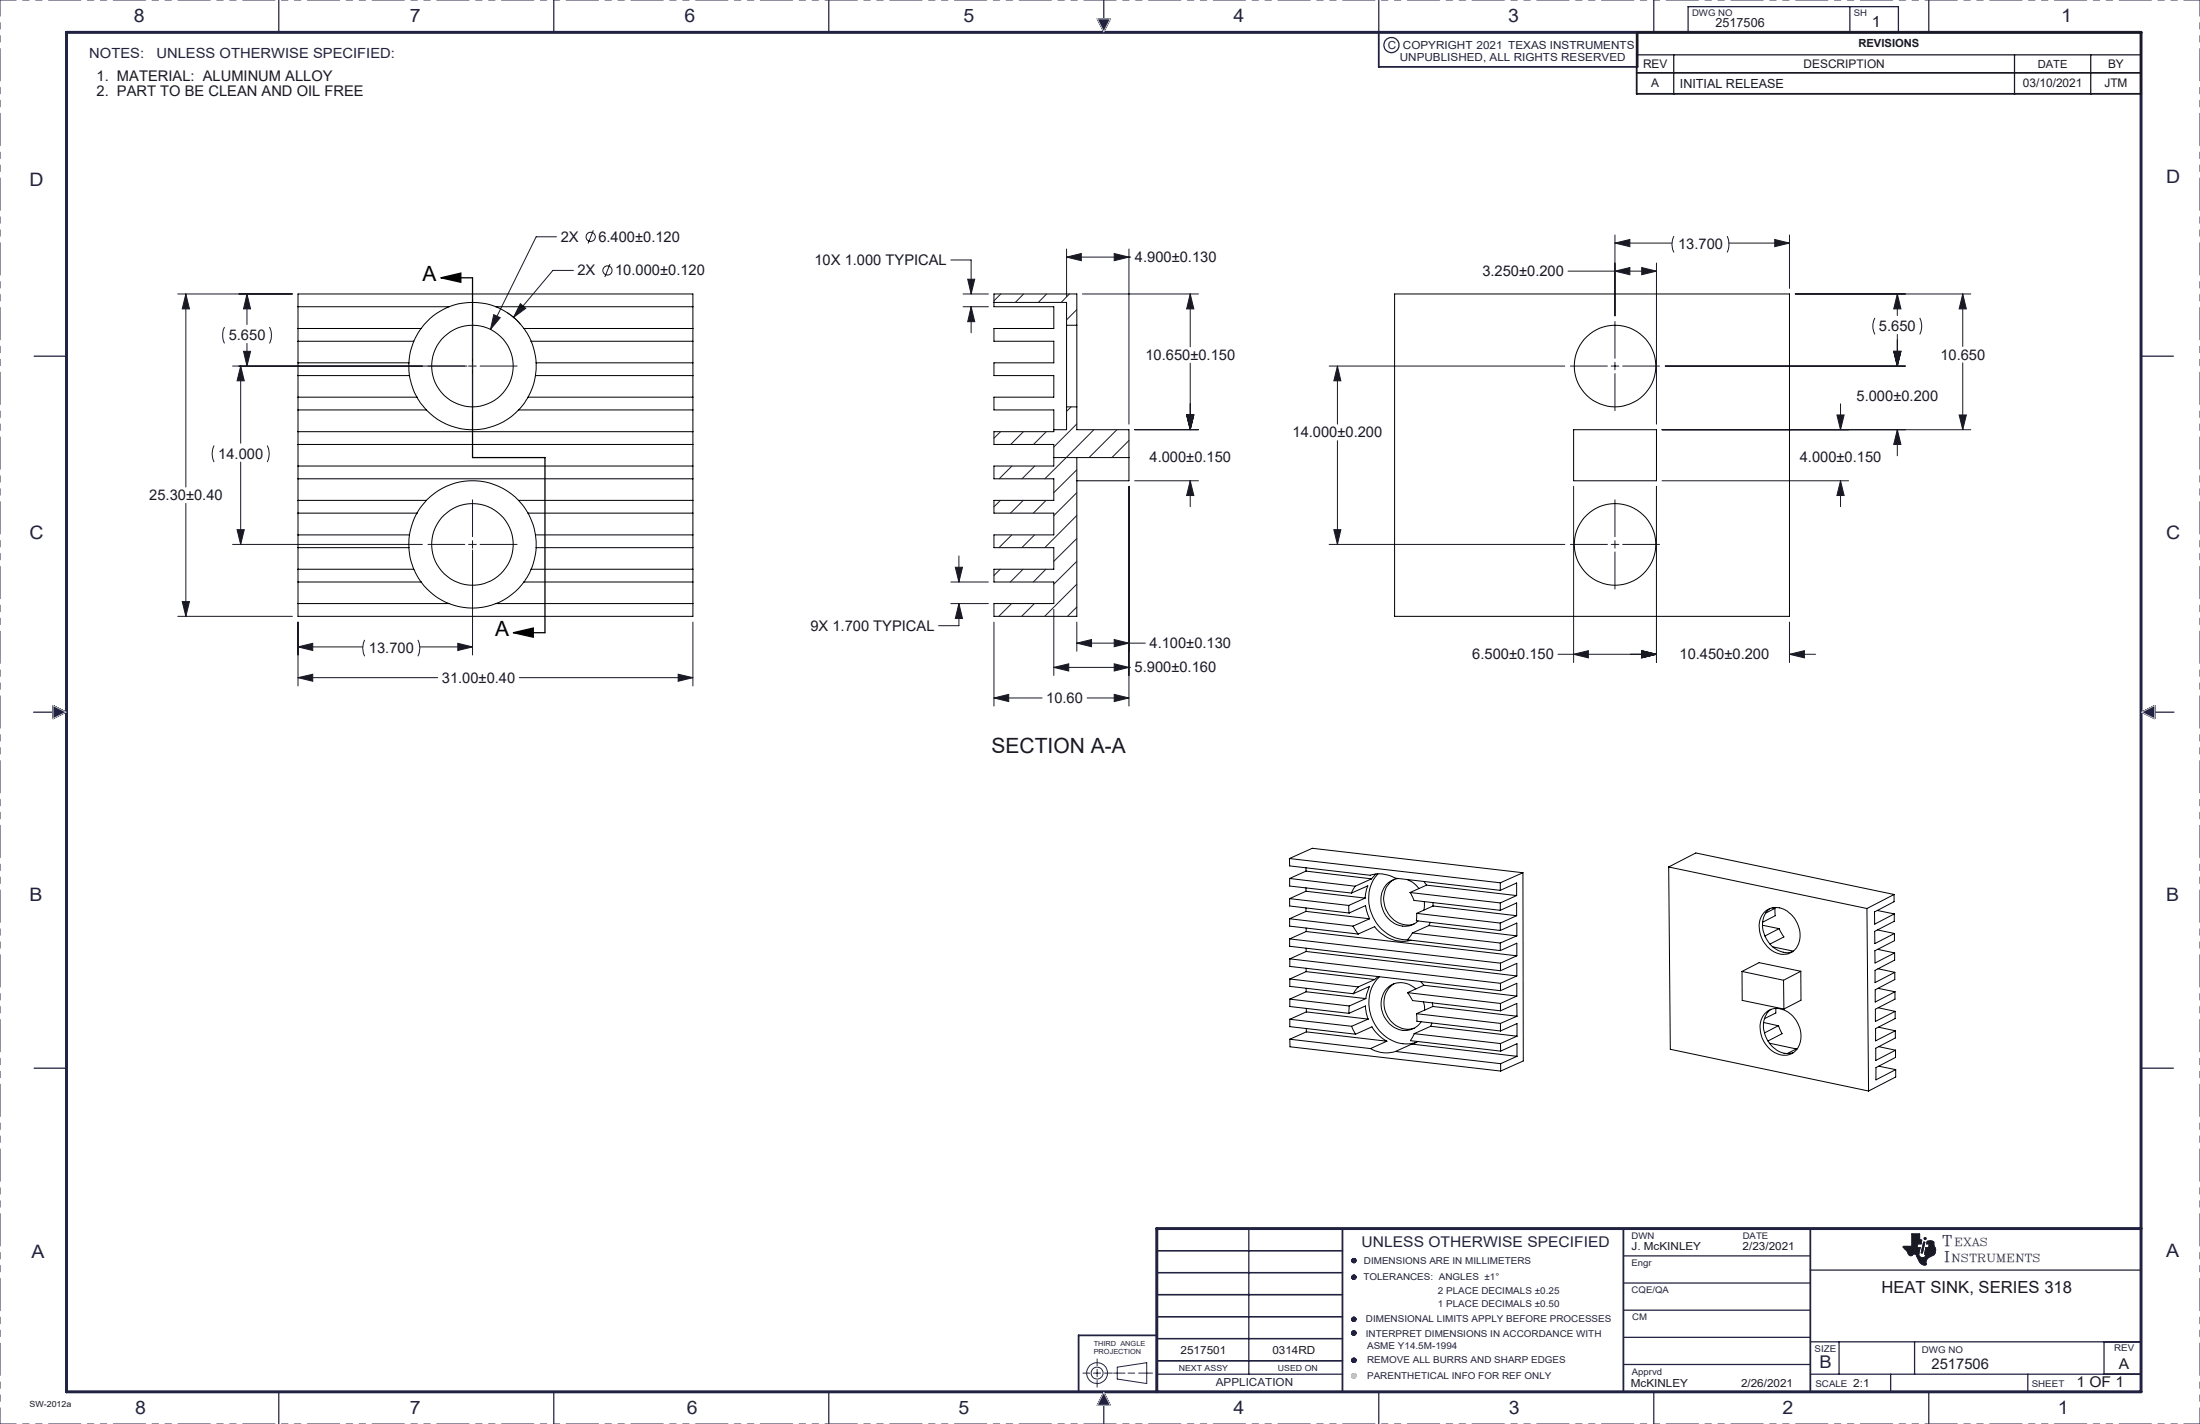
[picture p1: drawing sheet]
<svg xmlns="http://www.w3.org/2000/svg" width="432mm" height="279mm" viewBox="0 0 432 279" stroke-linecap="round" stroke-linejoin="round" font-family="sans-serif">
<g fill="none" stroke="#191924" stroke-width=".2">
<path d="M215.4 3.7h2.5l-1.3 2.5zM10.4 138.4l2.5 1.3-2.5 1.3zM71.6 125.6a3.5 3.5 0 0 0 0 3.2M82 125.6a3.5 3.5 0 0 1 0 3.2M420.4 139.7l2.5-1.3v2.6zM375.2 242.1h1.6v1l.4 .2-.2 .8h-.6l-.2 .7h.7l-.3 1.2a.62 .62 0 0 0 .6 .7l.7-.1 .1-.4h-.2v-.3l.2-1.1h.5l.2-.7h-.6l.1-.5a1.51 1.51 0 0 1 1.4 .1v.6a1.32 1.32 0 0 1-.2 2h-.1a1.41 1.41 0 0 0-1.3 1.6l.2 .2a1.1 1.1 0 0 1-1.5-.6l-.4-.9a.61 .61 0 0 0-.5-.6 .61 .61 0 0 0-.7 .4l-.5-.3-1-1.6h1.6zM377.5 243.7h.3l-.5 2.1h-.2zM216.6 273.2l1.3 2.5h-2.5z"/>
<circle cx="265.7" cy="258.9" r=".42"/>
<circle cx="265.7" cy="250.6" r=".42"/>
<circle cx="265.7" cy="247.3" r=".42"/>
<circle cx="377.8" cy="243" r=".2"/>
<circle cx="265.7" cy="266.9" r=".42"/>
<circle cx="265.7" cy="261.5" r=".42"/>
<circle cx="265.7" cy="269.9" r=".42"/>
</g>
<g fill="none" stroke="#212142" stroke-width=".2">
<path d="M215.4 3.7h.1M215.5 3.7l-.1 .1 .1-.1M215.5 3.7l-.1 .1 .2-.1M215.7 3.7l-.2 .2M215.8 3.7l-.3 .3M215.8 4.5l.8-.8-.8 .8M215.9 3.7l-.4 .4M215.9 3.7l-.3 .4M216 3.7l-.4 .4 .4-.4M216.1 3.7l-.5 .5M216.2 3.7l-.5 .5M216.3 3.7l-.6 .6"/>
<path d="M216.3 3.7l-.6 .6 .7-.6M216.4 3.7l-.7 .7M216.5 3.7l-.7 .7M216.5 3.7l-.7 .8M216.6 6.2h.1M216.6 3.7l-.8 .9M216.7 6.1l-.1 .1M216.7 3.7l-.9 .9M216.7 6l-.1 .2M216.8 6l-.2 .1M216.8 3.7l-1 1M216.9 3.7l-1 1"/>
<path d="M216.9 5.7l-.3 .4 .3-.3M217 5.6l-.5 .4M217 5.5l-.5 .5M217.1 3.7l-1.2 1.1M217.1 5.4l-.6 .6M217.1 3.7l-1.1 1.2M217.1 5.3l-.6 .6 .6-.6M217.2 3.7l-1.2 1.2M217.2 5.2l-.7 .7M217.2 5.1l-.7 .8M217.3 3.7l-1.3 1.3M217.3 4.9l-.9 .9"/>
<path d="M217.4 3.7l-1.4 1.3M217.4 4.7l-1 1.1M217.5 3.7l-1.4 1.4M217.5 4.6l-1.1 1.1 1.1-1.1M217.5 3.7l-1.4 1.5M217.5 4.4l-1.1 1.2M217.6 3.7l-1.5 1.5M217.6 4.4l-1.3 1.2M217.7 4.2l-1.4 1.4M217.7 3.7l-1.6 1.6M217.7 4.1l-1.4 1.4M217.8 3.7l-1.6 1.6"/>
<path d="M217.8 4l-1.5 1.5M217.8 3.7l-1.6 1.7M217.8 3.8l-1.5 1.6 1.5-1.5M217.9 3.7l-1.3 2.5M217.9 3.7h-2.5l1.2 2.5M217.9 3.7l-1.7 1.7M321.4 6.5v5.7M420.2 13v3.9M10.4 138.4l2.5 1.3-2.5 1.3zM10.4 138.5h.1M10.4 138.6l.1-.1-.1 .1M10.4 138.8l.3-.2-.3 .3"/>
<path d="M10.4 139.3l.6-.6-.6 .7M10.5 138.5l-.1 .2M10.6 138.5l-.2 .2M10.7 138.6l-.3 .3 .3-.3M10.8 138.6l-.4 .4M10.8 138.6l-.4 .5M10.9 138.7l-.5 .5M10.9 138.7l-.5 .5 .6-.5M11.1 138.8l-.7 .7M11.2 138.8l-.8 .8M11.2 138.9l-.8 .8M11.3 138.9l-.9 .8 .9-.8"/>
<path d="M11.4 138.9l-1 1M11.4 139l-1 .9M11.4 139l-1 1M11.5 139l-1.1 1.1M11.6 139l-1.2 1.2M11.6 139.1l-1.2 1.2M11.7 139.1l-1.3 1.3M11.7 139.1l-1.3 1.4M11.8 139.1l-1.4 1.4M11.8 139.2l-1.4 1.4M11.9 139.2l-1.5 1.4M11.9 139.2l-1.5 1.6"/>
<path d="M12 139.2l-1.6 1.6M12 139.3l-1.6 1.7M12.1 139.3l-1.7 1.7M12.2 139.3l-1.6 1.6M12.2 139.3l-1.5 1.5M12.3 139.4l-1.4 1.3M12.3 139.4l-1.2 1.3M12.3 139.4l-1.2 1.2M12.5 139.5l-1 .9M12.6 139.5l-.8 .8M12.6 139.5l-.7 .8M12.6 139.6l-.6 .6"/>
<path d="M12.7 139.6l-.6 .5M12.7 139.6l-.4 .4M12.8 139.6l-.4 .4M12.8 139.6l-.3 .3M12.8 139.7l-.2 .2M12.8 139.7l-.1 .1M12.9 139.7l-.1 .1M12.9 139.7h.1M420.4 139.7l2.5-1.3v2.6zM420.4 139.7h.1M420.7 139.5l-.3 .2 .1-.1M420.8 139.5l-.3 .3"/>
<path d="M421 139.4l-.5 .4 .4-.3M421.1 139.3l-.5 .5M421.3 139.3l-.6 .6M421.3 139.2l-.6 .7M421.4 139.2l-.7 .7M421.5 139.1l-.8 .8M421.6 139.1l-.8 .8M421.8 139l-1 .9 .9-.8M422 138.9l-1.1 1.1M422.1 138.9l-1.2 1.1M422.1 138.8l-1.2 1.2M422.2 138.8l-1.2 1.2"/>
<path d="M422.3 138.7l-1.3 1.4M422.4 138.7l-1.4 1.4M422.5 138.6l-1.4 1.5M422.7 138.6l-1.6 1.5 1.5-1.5M422.8 138.5l-1.7 1.6M422.8 138.5l-1.6 1.6 1.7-1.6M422.9 138.6l-1.6 1.6 1.6-1.6M422.9 138.7l-1.5 1.5M422.9 138.8l-1.4 1.5M422.9 138.9l-1.4 1.4M422.9 139l-1.3 1.3M422.9 139.1l-1.3 1.3 1.3-1.3"/>
<path d="M422.9 139.2l-1.2 1.2M422.9 139.3l-1.2 1.1M422.9 139.3l-1.1 1.1M422.9 139.4l-1.1 1M422.9 139.5l-1 1M422.9 139.6l-.9 .9M422.9 139.7l-.8 .9 .8-.8M422.9 139.8l-.8 .8M422.9 139.9l-.7 .7 .7-.6M11.4 140.5l1-1-1.1 1M11.7 140.3l.8-.8-.9 .9M421.4 140.2l1.5-1.5-1.5 1.6"/>
<path d="M421.9 140.5l1-1-1 1M422.2 140.7l.7-.7-.6 .7M422.7 140.9l.2-.1-.1 .1M422.9 141h.1M422.9 140.1l-.6 .6M422.9 140.2l-.6 .5 .6-.5M422.9 140.2l-.5 .5M422.9 140.3l-.5 .5 .5-.5M422.9 140.4l-.4 .4M422.9 140.5l-.3 .3M422.9 140.6l-.3 .3M422.9 140.6l-.2 .3"/>
<path d="M422.9 140.7l-.2 .2M422.9 140.9h-.1M422.9 140.9l-.1 .1M265.3 258.9l.5-.5-.5 .6M265.3 247.5l.6-.6-.5 .6M265.4 247.5l.6-.5-.6 .6M265.4 247.6l.6-.5-.5 .5M265.5 247l-.1 .1M265.5 250.3l-.1 .1M265.5 258.5l-.1 .2M265.6 250.2l-.3 .3 .3-.3M265.6 246.9l-.3 .3"/>
<path d="M265.6 258.4l-.3 .3M265.6 246.9l-.3 .4M265.7 258.4l-.4 .4M265.7 246.9l-.4 .4M265.7 251l.4-.4-.4 .4M265.7 258.4l-.4 .5M265.7 250.2l-.4 .4M265.8 246.9l-.5 .5M265.8 250.2l-.5 .5M265.9 258.4l-.6 .6 .6-.5M265.9 250.2l-.6 .5M265.9 250.2l-.5 .6"/>
<path d="M266 258.5l-.6 .6M266 258.5l-.6 .7 .6-.6M266 250.3l-.6 .5M266 247l-.6 .6M266 258.6l-.5 .6 .6-.6M266 250.3l-.6 .6M266 250.3l-.5 .6M266.1 259.1l-.1 .1M266.1 247.1l-.6 .6M266.1 258.7l-.6 .5M266.1 258.7l-.5 .6M266.1 259l-.2 .3"/>
<path d="M266.1 250.4l-.6 .6M266.1 250.4l-.5 .6M266.1 250.8l-.2 .2M266.1 247.1l-.5 .7M266.1 247.5l-.2 .2M266.1 258.8l-.4 .5M266.1 258.9l-.4 .4M266.1 258.9l-.3 .4M266.1 250.5l-.5 .5M266.1 250.5l-.4 .5M266.1 250.6l-.3 .4M266.1 250.7l-.2 .3"/>
<path d="M266.1 247.3l-.4 .5M266.1 247.4l-.3 .4M266.1 247.4l-.2 .4M375.2 242.1h1.6v1l.4 .2-.2 .8h-.6l-.2 .7h.7l-.3 1.2a.62 .62 0 0 0 .6 .7l.7-.1 .1-.4h-.2v-.3l.2-1.1h.5l.2-.7h-.6l.1-.5a1.51 1.51 0 0 1 1.4 .1v.6a1.32 1.32 0 0 1-.2 2h-.1a1.41 1.41 0 0 0-1.3 1.6l.2 .2a1.1 1.1 0 0 1-1.5-.6l-.4-.9a.61 .61 0 0 0-.5-.6 .61 .61 0 0 0-.7 .4l-.5-.3-1-1.6h1.6zM377.5 243.7h.3l-.5 2.1h-.2zM420.2 249.2v20.4M212.5 269.4h1.4M214.6 269.4h1.4M215.3 266.6v1.4M215.3 268.7v1.4M215.3 270.9v1.3M215.6 275.3l1.4-1.4-1.4 1.4"/>
<path d="M215.7 275.7l1.5-1.5-1.5 1.5M215.7 275.1l1.3-1.3-1.3 1.4M215.9 274.6l1-.9-1 1M216.2 275.7l1.1-1.1-1 1.1M216.3 273.9l.5-.5-.6 .6M216.4 273.6l.3-.2-.4 .4M216.5 275.7l1-.9-.9 .9M216.6 273.2h.1M216.6 273.2l-1.2 2.5h2.5M216.6 273.2l1.3 2.5M216.7 273.2l-.1 .1M216.7 273.3l-.2 .1"/>
<path d="M216.7 273.3l-.2 .2M216.7 273.3l-.2 .3M216.7 275.7l.8-.7-.7 .7M216.8 269.4h1.5M216.8 273.5l-.6 .6M216.8 273.5l-.7 .7M216.8 273.5l-.7 .8M216.9 273.6l-.9 .8M216.9 273.6l-.9 .9M216.9 275.7l.7-.6-.6 .6M216.9 273.7l-1.1 1.1M216.9 273.8l-1.1 1.1"/>
<path d="M217 273.8l-1.2 1.2M217 273.9l-1.5 1.6M217.1 274l-1.7 1.6M217.1 274l-1.7 1.7M217.1 274.1l-1.7 1.6M217.1 274.1l-1.6 1.6M217.1 274.2l-1.5 1.5M217.1 275.7l.6-.5-.5 .5M217.2 274.3l-1.4 1.4M217.2 274.4l-1.4 1.3M217.2 274.4l-1.3 1.3M217.2 275.7l.5-.4-.4 .4"/>
<path d="M217.3 274.4l-1.3 1.3M217.3 274.5l-1.2 1.2 1.2-1.2M217.4 274.6l-1.1 1.1M217.4 274.7l-1.1 1 1.1-1M217.4 274.7l-1 1M217.5 274.8l-1 .9M217.5 274.9l-.8 .8M217.5 275.7l.3-.3-.3 .3M217.6 275l-.8 .7M217.6 275.7l.2-.2-.2 .2M217.6 275.1l-.6 .6M217.7 275.7l.1-.1-.1 .1"/>
<path d="M217.7 275.4l-.3 .3M217.8 275.4l-.4 .3M217.9 275.7h-.1M218.6 269.4h2.2M219.3 268.3l5.8-.9v4.1l-5.8-.9zM221.4 269.4h1.3M223.5 269.4h2.7M265.3 266.9l.6-.4-.5 .6M265.4 261.8l.6-.6-.6 .6M265.5 266.6l-.1 .1M265.5 261.2l-.2 .2M265.6 261.1l-.3 .3"/>
<path d="M265.6 266.5l-.3 .3M265.7 261.1l-.4 .4M265.7 266.5l-.4 .4M265.7 261.1l-.4 .5M265.9 261.1l-.6 .6M266 261.2l-.7 .5M266 266.6l-.6 .5M266 266.6l-.6 .6 .6-.6M266 266.6l-.5 .6 .6-.5M266.1 261.3l-.7 .6M266.1 261.4l-.6 .5M266.1 261.7l-.2 .2"/>
<path d="M266.1 266.7l-.6 .6M266.1 266.7l-.5 .6M266.1 267.1l-.2 .2M266.1 261.4l-.5 .5M266.1 261.5l-.4 .5M266.1 261.6l-.3 .4M266.1 261.7l-.3 .2M266.1 266.8l-.5 .5M266.1 266.8l-.4 .5M266.1 266.9l-.4 .4M266.1 267l-.3 .3"/>
<circle cx="377.8" cy="243" r=".2"/>
<circle cx="215.3" cy="269.4" r="1.17"/>
<circle cx="215.3" cy="269.4" r="2.04"/>
<circle cx="265.7" cy="266.9" r=".42"/>
<circle cx="265.7" cy="261.5" r=".42"/>
<circle cx="265.7" cy="269.9" r=".42"/>
</g>
<g fill="none" stroke="#212142" stroke-width=".25">
<path d="M54.7 0v6.4M108.7 0v6.4M162.7 0v6.4M216.6 0v6.4M270.6 0v6.4M324.6 0v6.4M331.3 6.4v-5.1h41.3v5.1M363.1 1.3v5.1M378.6 0v6.4M6.7 69.9h6.4M420.2 69.9h6.4M6.6 139.7h6.3"/>
<path d="M420.4 139.7h6.3M6.7 209.6h6.4M420.2 209.6h6.4M227 245.4h36.5M227 249.7h36.5M227 254h36.5M227 258.3h36.5M245.1 241.1v28.5M318.6 246.4h36.7M318.6 251.7h36.7M318.6 257.1h36.7M355.3 249.2h64.9"/>
<path d="M54.7 273.1v6.3M108.7 273.1v6.3M162.7 273.1v6.3M216.6 273.1v6.3M227 267h36.5M227 269.6h36.5M227 262.6h36.5M270.6 273.1v6.3M318.6 262.4h36.7M318.6 267.7h36.7M324.6 273.1v6.3M355.3 263.3h64.9"/>
<path d="M355.3 269.6h64.9M361 263.3v6.3M371.1 269.6v3.5M375.8 263.3v6.3M378.6 273.1v6.3M398 269.6v3.5M413 263.3v6.3"/>
<circle cx="273.1" cy="8.8" r="1.48"/>
</g>
<g fill="none" stroke="#c4c4c4" stroke-width=".2">
<path d="M215.4 3.7h2.5l-1.3 2.5zM10.4 138.4l2.5 1.3-2.5 1.3zM420.4 139.7l2.5-1.3v2.6zM216.6 273.2l1.3 2.5h-2.5zM265.4 270.1l.5-.5-.5 .5M265.5 270.3l.6-.6-.6 .6M265.5 269.6l-.1 .1M265.6 269.5l-.3 .3M265.7 269.5l-.4 .4M265.7 269.5l-.4 .5M265.9 269.5l-.6 .6M266 269.6l-.6 .6"/>
<path d="M266.1 269.7l-.6 .6 .6-.5M266.1 270.2l-.1 .1M266.1 269.8l-.5 .5M266.1 270.1l-.2 .2M266.2 269.9l-.5 .5M266.2 270l-.4 .4"/>
<circle cx="265.7" cy="258.9" r=".42"/>
<circle cx="265.7" cy="247.3" r=".42"/>
<circle cx="265.7" cy="250.6" r=".42"/>
<circle cx="265.7" cy="266.9" r=".42"/>
<circle cx="265.7" cy="261.5" r=".42"/>
<circle cx="265.7" cy="269.9" r=".42"/>
</g>
<path d="M0 0v279.4M431.8 0h-431.8M0 279.4h431.8M431.8 279.4v-279.4" fill="none" stroke="#212142" stroke-width=".2" stroke-dasharray="6.3 1.3 1.3 1.3 1.3 1.3" stroke-dashoffset="3.2"/>
<path d="M321.4 6.3v6.8h-50.8v-6.6M263.5 241.1v32M318.6 241.1v32M355.3 241.1v32M227 262h-15.3v11" fill="none" stroke="#212142" stroke-width=".35"/>
<path d="M13.1 6.4h407.1v266.7h-407.1zM420.2 241.1h-193.2v32" fill="none" stroke="#212142" stroke-width=".58"/>
<path d="M375.2 242.1v2.4h-1.6v.2l.7 .8 .5 .8 .3 .1 .4-.3h.5l.7 1.5 .7 .5h.7l-.1-.6 .2-.5 1.5-.9 .2-1-.3-1a.53 .53 0 0 0-.2-.6 .53 .53 0 0 0-.6 0l-.6 .1-.1 .5h.6l-.2 .7h-.5l-.2 1.1v.3h.2l-.1 .4-.3 .1h-.7l-.3-.5 .3-1.4h-.7l.2-.7h.6l.2-.8-.4-.2v-1zM377.5 243.7l-.4 2.1h.2l.5-2.1zM377.6 243a.2 .2 0 0 0 .4 0 .2 .2 0 0 0-.4 0z" fill-rule="evenodd" fill="#191924"/>
<g fill="none" stroke="#191924" stroke-width=".2">
<path d="M34.9 57.7h22.5M36.5 57.7l.7 2.9h-1.4zM36.5 57.7v37.9M48.5 57.7l.7 2.9h-1.4zM48.5 57.7v6M102.1 59.6l1.1 .9-2.4 1.8zM109.2 46.5h-4l-8.9 18.1M112.5 53.1h-4l-7.7 9.2M116.5 45.2l-1.1 2.6M119.7 51.8l-1 2.6M186.6 51h4v6.7M189 57.7h5"/>
<path d="M189.9 54.8h1.4l-.7 2.9zM209.3 50.4l2.9-.7v1.5zM209.3 48.9v9.3M209.3 50.4h12.6M212.4 57.7h22.8M218.7 49.7l2.9 .7-2.9 .8zM221.6 48.9v34.3M233.6 57.7l.7 2.9h-1.4zM233.6 57.7v10.4M307.8 53.2h17.3M317 47.7l2.9-.7v1.4zM317 53.2l2.9-.7v1.4z"/>
<path d="M317 46.1v15.9M317 47.7h11.2M322.2 52.5l2.9 .7-2.9 .7zM325.1 51.6v31.6M328.5 46.3a3.5 3.5 0 0 0 0 3.2M339 46.3a3.8 3.8 0 0 1 0 3.2M339.3 47.7h11.9M348.3 47l2.9 .7-2.9 .7zM351.2 46.1v10.5M352.4 57.7h34.4M372.4 57.7l.7 2.9h-1.4zM372.4 57.7v4.2"/>
<path d="M385.2 57.7l.7 2.9h-1.4zM385.2 57.7v10.3M44.1 64.2a3.8 3.8 0 0 0 0 3.2M45.6 71.8h46.1M47.2 71.8l.7 2.9h-1.4zM47.2 71.8v15.2M47.8 68.9h1.4l-.7 2.9zM48.5 67.4v4.4M52.9 64.2a3.5 3.5 0 0 1 0 3.2M92 71.8h1.5M92.7 63.1v7.2M92.7 71.1v1.5"/>
<path d="M92.7 73.3v7.3M94.2 71.8h7.3M96.9 61.7l1.3 .6-1.9 2.3zM99.5 61.3l1.7 1.4 .9 .9M189 60.2h5M190.6 60.2l.7 2.9h-1.4zM190.6 60.2v5.1M233.6 71.3v13M260.9 71.8h46.2M262.5 71.8l.7 2.9h-1.4zM262.5 71.8v11.4M308.2 71.8h7.3"/>
<path d="M316.2 71.8h1.5M317 63.1v7.2M317 71.1v1.5M317 73.3v7.3M318.5 71.8h7.2M326.8 71.8h47.2M361.2 79.2v5.1M368 62.4a3.6 3.6 0 0 0 0 3.2M371.7 68.9h1.4l-.7 2.9zM372.4 65.6v6.2M376.8 62.4a3.6 3.6 0 0 1 0 3.2M385.2 71.2v13.1"/>
<path d="M36.5 98.8v22.1M42 87.4a3.6 3.6 0 0 0 0 3.3M47.2 90.7v16.1M52.5 87.4a3.6 3.6 0 0 1 0 3.3M92.7 98.1v7.2M221.6 95.4v43.1M222.7 84.3h12.5M222.7 94.3h12.5M232.9 81.4h1.4l-.7 2.9zM233.6 94.3l.7 2.9h-1.4zM233.6 94.3v5.1M262.5 86.5v20.3"/>
<path d="M308.9 95.4v34.6M317 98.1v7.2M325.1 95.4v34.6M326.2 84.3h60.6M326.2 94.3h36.6M360.5 81.4h1.5l-.8 2.9zM361.2 94.3l.8 2.9h-1.5zM361.2 94.3v5.1M372.4 84.3l.7 2.9h-1.4zM372.4 84.3v5.1M384.5 81.4h1.4l-.7 2.9zM35.8 118h1.4l-.7 2.9z"/>
<path d="M45.6 106.8h37.3M46.5 103.9h1.4l-.7 2.9zM84 106.8h7.2M92 106.8h1.5M92.7 106.1v1.5M92.7 107.9v20.6M94.2 106.8h7.3M186.6 118.4h7.4M186.6 114.2h7.4M187.5 111.3h1.4l-.7 2.9zM188.2 118.4l.7 3h-1.4zM188.2 118.4v4.4h-4"/>
<path d="M188.2 109.1v5.1M206.8 119.6v12.9M260.9 106.8h46.2M261.8 103.9h1.4l-.7 2.9zM308.2 106.8h7.3M316.2 106.8h1.5M317 106.1v1.5M317 108.3v7.3M318.5 106.8h7.2M34.9 120.9h22.5M58.5 126.9l2.9-.7v1.4zM58.5 133l2.9-.7v1.4z"/>
<path d="M58.5 122.1v12.5M58.5 126.9h12.7M58.5 133h27.4M82.4 126.9h10.3M89.9 126.2l2.8 .7-2.8 .7zM101.9 133h34.1M133.1 132.3l2.9 .7-2.9 .7zM136 122.1v12.5M195.1 136.9l2.9-.7v1.5zM195.1 122.1v16.4M195.1 136.9h9.4M206.8 131l3-.8v1.5z"/>
<path d="M206.8 131h15.1M211.3 126.2l2.9-.7v1.4zM211.3 122.1v5.7M211.3 126.2h13.5M213.4 136.9h8.2M218.7 136.2l2.9 .7-2.9 .8zM218.7 125.5l2.9 .7-2.9 .7zM218.7 130.2l2.9 .8-2.9 .7zM305.8 128.4h19.3M308.9 128.4l2.8-.7v1.4zM322.2 127.7l2.9 .7-2.9 .7zM351.2 128.4l3-.7v1.4z"/>
<path d="M351.2 122.1v7.9M351.2 128.4h5.1"/>
<circle cx="115.9" cy="46.5" r=".89"/>
<circle cx="119.2" cy="53.1" r=".91"/>
</g>
<path d="M321.2 14.3h99M86.5 54.5h6.2v35.3h14.3v34.3h-6.2M86.5 54.5l4-.9v1.8zM100.8 124.1l3.9-.9v1.8z" fill="none" stroke="#000" stroke-width=".25"/>
<path d="M321.2 10.8h99M321.2 14.3h99M328.5 10.8v7.6M395.4 10.8v7.6M410.4 10.8v7.6" fill="none" stroke="#191924" stroke-width=".25"/>
<path d="M321.2 6.4h99v12h-99z" fill="none" stroke="#191924" stroke-width=".35"/>
<path d="M86.5 54.5l4-.9v1.8zM100.8 124.1l3.9-.9v1.8z" fill="#000"/>
<path d="M58.5 126.9l2.9-.7v1.4zM89.9 126.2l2.8 .7-2.8 .7zM47.2 71.8l.7 2.9h-1.4zM46.5 103.9h1.4l-.7 2.9zM36.5 57.7l.7 2.9h-1.4zM35.8 118h1.4l-.7 2.9zM96.9 61.7l-.6 2.9 1.9-2.3zM102.1 59.6l-1.3 2.7 2.4-1.8zM133.1 132.3l2.9 .7-2.9 .7zM58.5 133l2.9-.7v1.4zM48.5 57.7l.7 2.9h-1.4zM47.8 68.9h1.4l-.7 2.9zM189.9 54.8h1.4l-.7 2.9zM190.6 60.2l.7 2.9h-1.4zM232.9 81.4h1.4l-.7 2.9zM233.6 57.7l.7 2.9h-1.4zM232.9 81.4h1.4l-.7 2.9zM233.6 94.3l.7 2.9h-1.4zM188.2 118.4l.7 3h-1.4zM187.5 111.3h1.4l-.7 2.9zM218.7 136.2l2.9 .7-2.9 .8zM195.1 136.9l2.9-.7v1.5zM218.7 125.5l2.9 .7-2.9 .7zM211.3 126.2l2.9-.7v1.4zM206.8 131l3-.8v1.5zM218.7 130.2l2.9 .8-2.9 .7zM218.7 49.7l2.9 .7-2.9 .8zM209.3 50.4l2.9-.7v1.5zM360.5 81.4h1.5l-.8 2.9zM361.2 94.3l.8 2.9h-1.5zM351.2 128.4l3-.7v1.4zM322.2 127.7l2.9 .7-2.9 .7zM308.9 128.4l2.8-.7v1.4zM322.2 127.7l2.9 .7-2.9 .7zM348.3 47l2.9 .7-2.9 .7zM317 47.7l2.9-.7v1.4zM372.4 84.3l.7 2.9h-1.4zM371.7 68.9h1.4l-.7 2.9zM384.5 81.4h1.4l-.7 2.9zM385.2 57.7l.7 2.9h-1.4zM322.2 52.5l2.9 .7-2.9 .7zM317 53.2l2.9-.7v1.4zM262.5 71.8l.7 2.9h-1.4zM261.8 103.9h1.4l-.7 2.9zM371.7 68.9h1.4l-.7 2.9zM372.4 57.7l.7 2.9h-1.4z" fill="#191924"/>
<g fill="none" stroke="#000" stroke-width=".2">
<path d="M58.5 57.7h77.5v63.2h-77.5zM195.1 59.3v.9h11.7v4.3h-11.7v2.5h11.7v4.2h-11.7v2.5h11.7v4.2h-11.7v2.5h11.7v3.9M195.1 59.3v-1.6h16.2v6.1M195.1 59.3h14.2v4.5M273.7 57.7h77.5v63.2h-77.5zM58.5 60.2h29.6M58.5 73.7h21.9M58.5 71.2h21.8M58.5 67h22.7M58.5 64.5h24.2M58.5 77.9h23.3M80.3 71.2l.1 2.5"/>
<path d="M80.4 73.7a13.3 13.3 0 0 0 1.4 4.2M81.2 67a12 12 0 0 0-.9 4.2M81.8 77.9l.6 1.1 1.3 1.4M82.7 64.5l-1.5 2.5M88.1 60.2a12.9 12.9 0 0 1 9.2 0M88.1 60.2a12.2 12.2 0 0 0-5.4 4.3M97.3 60.2a12.5 12.5 0 0 1 5.5 4.3M97.3 60.2h38.7M102.8 64.5l1.4 2.5M102.8 64.5h33.2M103.6 77.9l-.8 1.4-1 1.1M103.6 77.9h32.4"/>
<path d="M104.2 67a13.2 13.2 0 0 1 1 4.2M104.2 67h31.8M105.1 73.7a12.2 12.2 0 0 1-1.5 4.2M105.1 73.7h30.9M105.2 71.2l-.1 2.5M105.2 71.2h30.8M209.3 63.8v16M209.3 79.8v4.5h-2.5M209.3 79.8h2M209.3 63.8h2M211.3 63.8v16M211.3 79.8v4.5h10.3v10h-10.3"/>
<path d="M58.5 80.4h25.2M58.5 93.9h77.5M58.5 91.4h77.5M58.5 98.2h25.2M58.5 87.2h77.5M58.5 84.7h77.5M83.7 98.2l-1.3 1.5-.6 1M83.7 80.4a12.5 12.5 0 0 0 18.1 0M83.7 98.2a12.5 12.5 0 0 1 18.1 0M101.8 98.2l1 1.2 .8 1.3M101.8 80.4h34.2M101.8 98.2h34.2"/>
<path d="M206.8 84.3v.4h-11.7v2.5h11.7v4.2h-11.7v2.5h11.7v4.3h-11.7v2.5h11.7v4.3h-11.7v2.5h11.7v4.2h-11.7v2.5h11.7v4.2h-11.7v2.5h16.2v-31.1M206.8 89.8h14.8M308.9 84.3h16.2v10h-16.2zM58.5 105h21.9M58.5 107.5h21.8M58.5 114.2h24.2M58.5 111.7h22.7M58.5 118.4h29.6M58.5 100.7h23.3M80.3 107.5a12 12 0 0 0 .9 4.2M80.4 105l-.1 2.5M81.2 111.7l1.5 2.5"/>
<path d="M81.8 100.7a14 14 0 0 0-1.4 4.3M82.7 114.2a12.4 12.4 0 0 0 5.4 4.2M88.1 118.4a12.5 12.5 0 0 0 9.2 0M97.3 118.4h38.7M102.8 114.2a12.8 12.8 0 0 1-5.5 4.2M102.8 114.2h33.2M103.6 100.7a12.7 12.7 0 0 1 1.5 4.3M103.6 100.7h32.4M104.2 111.7l-1.4 2.5M104.2 111.7h31.8M105.1 105l.1 2.5M105.1 105h30.9"/>
<path d="M105.2 107.5a13.2 13.2 0 0 1-1 4.2M105.2 107.5h30.8M253.1 168.5v1.4l15.8 1.8a6 6 0 0 1 4.9 .6l20.7 2.4M253.1 168.5l4.5-2.1 41.3 4.8M253.1 168.5l41.4 4.7M253.1 172.4l12.9 1.5M253.1 176.3l11.6 1.4M253.1 172.4v1.4l12.2 1.4M253.1 176.3v1.5l11.7 1.3M256.3 170.9l12.9 1.5M256.3 174.9l11.6 1.3M256.3 178.8l12.5 1.5"/>
<path d="M256.3 170.9l-3.2 1.5M256.3 174.9l-3.2 1.4M256.3 178.8l-3.2 1.5M256.3 170.3v.6M256.3 174.2v.7M256.3 178.2v.6M264.7 177.7l.1 1.4M264.8 179.1l3.2-1.4 .8 2.6M265.3 175.2l3.2-1.4-.6 2.4M266 173.9l-.7 1.3M267.9 176.2l-3.2 1.5M269.2 172.4l-3.2 1.5"/>
<path d="M270.1 171.5l-.9 .9M270.4 171.5a8 8 0 0 0 3.9 12.7l1.9 .2M273.6 172.5a4.9 4.9 0 0 0-.1 8 4.2 4.2 0 0 0 4 .8M274.5 172.4a4.2 4.2 0 0 0-3.1 6.1 4.4 4.4 0 0 0 6.6 2.5l.3-.3M276.1 172.5l1.1 .6 1.3 1.2M276.8 175.1l.7 1.6 17 1.9M276.8 175.1l17.7 2.1M278.1 179.2l-.1 1.5 16.5 1.9M278.1 179.2l16.4 1.9M279.5 172.9l.5 .8M279.5 176.9v1.7M280 173.7l17.7 2"/>
<path d="M280 173.7l-3.2 1.4M281.2 177.1l.1 .7M281.3 177.8l16.4 1.9M281.3 177.8l-3.2 1.4M294.5 174.7l3.2-1.5v2.5M294.5 178.6l3.2-1.4v2.5M294.5 173.2v1.5M294.5 177.2v1.4M297.7 179.7l-3.2 1.4M297.7 175.7l-3.2 1.5M298.9 171.2l.1 37-4.5 1.9M298.9 171.2l-4.4 2"/>
<path d="M327.5 170.1l.3 35.8 38.9 8.2M327.5 170.1l38.9 8.2M327.5 170.1l5.3-2.7 39 8.1M346.5 178.8a3.8 3.8 0 0 1 5.3 .8 5 5 0 0 1 .3 6.9 3.9 3.9 0 0 1-5.5-1.2 5.1 5.1 0 0 1-.4-6.2zM347.4 178.3a4.6 4.6 0 0 0-.7 6 4.5 4.5 0 0 0 5.1 2.4M347.8 178.1l.6 .1M348.4 178.2v1.5l-2.4 1.2M348.4 178.2l-1.9 1M366.4 178.3l.3 35.8M368.5 178.6l3.3 .7M371.8 175.5l-5.4 2.8M371.8 175.5v1.4l-3.9 2v2.4l3.9-2"/>
<path d="M371.8 179.3v1.5l-3.9 1.9 .1 2.4 3.8-1.9M253.1 180.3v1.4l13.5 1.6M253.1 184.2l41.4 4.8M253.1 184.2v1.5l41.4 4.8M253.1 180.3l12.5 1.4M253.2 188.1l41.3 4.8M253.2 188.1v1.5l41.3 4.8M253.2 192.1v1.4l12.4 1.5M253.2 196v1.5l11.6 1.3M253.2 200v1.4l12.9 1.5M253.2 192.1l13.4 1.5M253.2 196l11.6 1.4"/>
<path d="M253.2 200l12.1 1.4M256.4 182.8l41.3 4.7M256.4 182.8l-3.3 1.4M256.4 186.7l41.3 4.8M256.4 186.7l-3.2 1.4M256.4 190.6l13.4 1.6M256.4 182.1v.7M256.4 186.1v.6M256.4 190v.6M256.4 193.9v.7M256.4 190.6l-3.2 1.5M256.4 194.6l11.7 1.3"/>
<path d="M256.4 194.6l-3.2 1.4M256.4 198.5l12.1 1.5M256.4 197.9v.6M256.4 198.5l-3.2 1.5M264.8 198.8l3.2-1.4 .1 1.3 .4 1.3M264.8 197.4v1.4M265.6 181.7l1 1.6M265.6 195l3.2-1.5-.5 1.5-.2 .9M266.6 183.3l3.2-1.5a6.8 6.8 0 0 0 7.1 2.7M266.6 193.6l-1 1.4M268.1 195.9l-3.3 1.5M268.5 200l-3.2 1.4"/>
<path d="M268.8 180.3l-3.2 1.4M269.8 192.2l-3.2 1.4M270.5 191.6l-.7 .6M270.8 191.6a7.8 7.8 0 0 0 .3 11.1 6.5 6.5 0 0 0 7 1.8M273.6 193a4.9 4.9 0 0 0 .3 8.2 4.1 4.1 0 0 0 3.7 .6M276.2 184.4l18.3 2.1M276.3 194.8l.9 1.5 17.3 2M276.3 194.8l18.2 2.1M277.2 183.1l-1 1.3M277.2 183.1l17.3 1.9M277.9 194a3.9 3.9 0 0 0-4.6-.9 3.9 3.9 0 0 0-2.2 4.1 4.9 4.9 0 0 0 5.4 4.9 3.6 3.6 0 0 0 2.4-1.6M278 198.9l.1 1.5 16.4 1.9"/>
<path d="M278 198.9l16.5 1.9M278.8 192.6l.7 .7M279.4 196.6l.2 1.6M279.5 193.3l18.2 2.1M279.5 193.3l-3.2 1.5M280.4 181.6l17.3 2M280.4 181.6l-3.2 1.5M280.7 181l-.3 .6M281.1 196.8l.1 .7M281.2 197.5l16.5 1.9M281.2 197.5l-3.2 1.4M294.5 182.6l3.2-1.5v2.5"/>
<path d="M294.5 186.5l3.2-1.4v2.4M294.5 181.1v1.5M294.5 185v1.5M294.5 189v1.5M294.5 192.9v1.5M294.5 196.9v1.4M294.5 198.3l3.2-1.4v2.5M294.5 190.5l3.2-1.5v2.5M294.5 194.4l3.2-1.5v2.5M297.7 195.4l-3.2 1.5M297.7 191.5l-3.2 1.4M297.7 187.5l-3.2 1.5"/>
<path d="M297.7 183.6l-3.2 1.4M297.7 199.4l-3.2 1.4M341.9 190.6l8.2 1.7M341.9 190.6v5.7l8.2 1.7M345.9 181.5l3.3 .7M346.4 198.9a3.4 3.4 0 0 1 4.9-.1 5.1 5.1 0 0 1 1 7.5 3.9 3.9 0 0 1-5.6-1.2 5.1 5.1 0 0 1-.3-6.2zM347.6 198a4.6 4.6 0 0 0-.7 6 4.4 4.4 0 0 0 5.1 2.5M347.9 185.8l4.1 .8M348.5 197.9v.9l-2.2 1.1M349.2 182.2l.9 1.6-2.7 1.4M349.2 182.2l-2.8 1.5M350.1 192.3v5.7"/>
<path d="M353.4 190.6l-8.1-1.7-3.4 1.7M353.4 190.6l.1 5.7-3.4 1.7M353.4 190.6l-3.3 1.7M368.5 182.5l3.3 .7M368.5 186.3l3.4 .7M368.6 190.1l3.3 .7M368.6 193.9l3.3 .7M368.7 197.7l3.3 .7M371.8 183.2v1.4l-3.8 1.9v2.4l3.9-1.9M371.9 187v1.4l-3.9 2v2.4l3.9-2M371.9 190.8v1.4l-3.8 2v2.4l3.8-2M371.9 194.6v1.4l-3.8 2v2.4l3.9-2"/>
<path d="M372 198.4v1.4l-3.9 2v2.4l3.9-2M253.2 203.9l15.8 1.8M253.2 203.9v1.5l41.3 4.7M256.4 202.5l15.8 1.8M256.4 201.8v.7M256.4 202.5l-3.2 1.4M265.3 201.4l.8 1.5M266.1 202.9l3.2-1.4a8 8 0 0 0 2.9 2.8M269 205.7a6.1 6.1 0 0 0 4.9 .6M272.2 204.3l-3.2 1.4M273.9 206.3l20.6 2.4M277.1 204.9l20.6 2.4"/>
<path d="M277.1 204.9l-3.2 1.4M277.6 202.8l-.8 1.4 17.7 2M277.6 202.8l16.9 2M278.3 204.3l-1.2 .6M280.8 201.4l16.9 1.9M280.8 201.4l-3.2 1.4M281 200.7l-.2 .7M294.5 202.3l3.2-1.5v2.5M294.5 204.8v1.4M294.5 200.8v1.5M294.5 208.7v1.4M294.5 206.2l3.2-1.4v2.5"/>
<path d="M297.7 207.3l-3.2 1.4M297.7 203.3l-3.2 1.5M346.1 200.6l2.9 .7M347.3 204.7l5.3 1.1M349 201.3l.8 1.5-2.8 1.5M349 201.3l-2.7 1.4M352.6 205.8l-1.8 .9M352.6 205.8l.1 .1M368.7 201.5l3.3 .7M368.7 205.4l3.3 .7M368.7 209.2l3.4 .7M372 202.2v1.5l-3.8 2v2.4l3.8-2"/>
<path d="M372 206.1v1.4l-3.8 2v2.4l3.9-2M372.1 209.9v1.4l-5.4 2.8"/>
<circle cx="92.7" cy="71.8" r="8"/>
<circle cx="317" cy="71.8" r="8"/>
<circle cx="92.7" cy="106.8" r="8"/>
<circle cx="317" cy="106.8" r="8"/>
</g>
<g fill="none" stroke="#191924" stroke-width=".2">
<path d="M196.4 57.7l-1.3 1.3M200.9 57.7l-1.6 1.6M205.4 57.7l-1.6 1.6M209.9 57.7l-1.6 1.6M210.2 79.8l-.9 .9M211.3 60.7l-2 2.1M196.4 98.2l-1.3 1.2M196.4 84.7l-1.3 1.3M198.6 91.4l-2.5 2.5M200.8 98.2l-2.5 2.5M200.9 84.7l-2.5 2.5M203.1 91.4l-2.5 2.5"/>
<path d="M205.3 98.2l-2.5 2.5M205.4 84.7l-2.6 2.5M211.3 83.2l-4.5 4.5M211.3 92.2l-4.5 4.5M211.3 96.7l-4.5 4.5M214.7 84.3l-9.6 9.6M219.2 84.3l-5.5 5.5M221.6 86.4l-3.4 3.4M196.3 111.7l-1.2 1.2M198.5 118.4l-2.5 2.5M198.6 105l-2.5 2.5M200.8 111.7l-2.5 2.5"/>
<path d="M203 118.4l-2.5 2.5M203.1 105l-2.5 2.5M205.3 111.7l-2.5 2.5M211.3 101.1l-6.2 6.4M211.3 105.7l-4.5 4.4M211.3 110.1l-4.5 4.5M211.3 114.6l-6.3 6.3M211.3 119.1l-1.8 1.8"/>
</g>
<g font-size="4.1">
<text x="82.9" y="55.2">A</text>
<text x="97.2" y="124.8">A</text>
</g>
<text font-size="4.1" fill="#191924" x="194.6" y="147.7">SECTION A-A</text>
<g font-size="3.6" fill="#212142">
<text x="26.3" y="4.4">8</text>
<text x="80.4" y="4.4">7</text>
<text x="134.3" y="4.4">6</text>
<text x="189.1" y="4.4">5</text>
<text x="242.1" y="4.4">4</text>
<text x="296" y="4.4">3</text>
<text x="404.5" y="4.4">1</text>
<text x="425.1" y="35.9">D</text>
<text x="5.8" y="36.5">D</text>
<text x="5.8" y="105.7">C</text>
<text x="425.1" y="105.7">C</text>
<text x="5.8" y="176.8">B</text>
<text x="425.1" y="176.8">B</text>
<text x="6.2" y="246.9">A</text>
<text x="425.1" y="246.7">A</text>
<text x="26.5" y="277.5">8</text>
<text x="80.4" y="277.5">7</text>
<text x="134.8" y="277.5">6</text>
<text x="188.1" y="277.5">5</text>
<text x="242.1" y="277.5">4</text>
<text x="296.1" y="277.5">3</text>
<text x="349.9" y="277.5">2</text>
<text x="403.9" y="277.5">1</text>
</g>
<text font-size="3.4" fill="#212142" x="357.1" y="268.4">B</text>
<text font-size="3.3" fill="#191924" x="369.3" y="253.7">HEAT SINK, SERIES 318</text>
<text font-size="3" fill="#191924" x="367.4" y="5.3">1</text>
<g font-size="2.9" fill="#191924">
<text x="19" y="15.8">1. MATERIAL: ALUMINUM ALLOY</text>
<text x="19" y="18.9">2. PART TO BE CLEAN AND OIL FREE</text>
<text x="110" y="47.4">2X</text>
<text x="117.4" y="47.4">6.400±0.120</text>
<text x="159.9" y="51.9">10X 1.000 TYPICAL</text>
<text x="222.8" y="51.4">4.900±0.130</text>
<text x="329.4" y="48.9">13.700</text>
<text x="113.3" y="54">2X</text>
<text x="120.7" y="54">10.000±0.120</text>
<text x="290.9" y="54.1">3.250±0.200</text>
<text x="368.8" y="64.9">5.650</text>
<text x="44.9" y="66.7">5.650</text>
<text x="224.8" y="70.6">10.650±0.150</text>
<text x="380.8" y="70.5">10.650</text>
<text x="364.4" y="78.7">5.000±0.200</text>
<text x="42.8" y="90">14.000</text>
<text x="253.7" y="85.8">14.000±0.200</text>
<text x="225.6" y="90.7">4.000±0.150</text>
<text x="353.2" y="90.7">4.000±0.150</text>
<text x="29.3" y="98.1">25.30±0.40</text>
<text x="159.1" y="123.7">9X 1.700 TYPICAL</text>
<text x="72.4" y="128.1">13.700</text>
<text x="222.7" y="131.9">5.900±0.160</text>
<text x="225.6" y="127.1">4.100±0.130</text>
<text x="289" y="129.3">6.500±0.150</text>
<text x="329.6" y="129.3">10.450±0.200</text>
<text x="86.7" y="133.9">31.00±0.40</text>
<text x="205.3" y="137.9">10.60</text>
<text x="379.1" y="268.6">2517506</text>
<text x="415.9" y="268.5">A</text>
<text x="407.5" y="272.2">1 OF 1</text>
</g>
<g font-size="2.9" fill="#212142">
<text x="267.3" y="244.6">UNLESS OTHERWISE SPECIFIED</text>
<text x="381.4" y="244.5">T</text>
<text x="381.8" y="247.6">I</text>
</g>
<g font-size="2.7" fill="#212142">
<text x="17.5" y="11.3">NOTES:</text>
<text x="30.7" y="11.3">UNLESS OTHERWISE SPECIFIED:</text>
</g>
<g font-size="2.5" fill="#191924">
<text x="336.7" y="5.3">2517506</text>
<text x="329.7" y="17.2">INITIAL RELEASE</text>
</g>
<g font-size="2.3" fill="#191924">
<text x="322.5" y="13.3">REV</text>
<text x="324.1" y="17.1">A</text>
<text x="354" y="13.3">DESCRIPTION</text>
<text x="397" y="17.1">03/10/2021</text>
<text x="413" y="17.1">JTM</text>
<text x="413.7" y="13.3">BY</text>
</g>
<g font-size="2.2" fill="#212142">
<text x="272.4" y="9.5">C COPYRIGHT 2021 TEXAS INSTRUMENTS</text>
<text x="274.7" y="12">UNPUBLISHED, ALL RIGHTS RESERVED</text>
<text x="383.7" y="244.4">EXAS</text>
<text x="383.2" y="247.6">NSTRUMENTS</text>
<text x="238.6" y="272">APPLICATION</text>
</g>
<g font-size="2.2" fill="#191924">
<text x="364.8" y="9.3">REVISIONS</text>
<text x="400" y="13.3">DATE</text>
<text x="320.2" y="245.3">J. McKINLEY</text>
<text x="342" y="245.3">2/23/2021</text>
<text x="231.7" y="265.6">2517501</text>
<text x="249.7" y="265.6">0314RD</text>
<text x="320.1" y="272.1">McKINLEY</text>
<text x="341.7" y="272.2">2/26/2021</text>
<text x="363.7" y="272.2">2:1</text>
</g>
<g font-size="1.8" fill="#212142">
<text x="332.1" y="3.1">DWG NO</text>
<text x="363.9" y="3.1">SH</text>
<text x="320.2" y="243.1">DWN</text>
<text x="342" y="243.1">DATE</text>
<text x="267.6" y="251.2">TOLERANCES: ANGLES ±1°</text>
<text x="267.7" y="248.1">DIMENSIONS ARE IN MILLIMETERS</text>
<text x="320.2" y="248.4">Engr</text>
<text x="282.2" y="253.9">2 PLACE DECIMALS ±0.25</text>
<text x="282.2" y="256.5">1 PLACE DECIMALS ±0.50</text>
<text x="320.2" y="253.7">CQE/QA</text>
<text x="268.1" y="259.4">DIMENSIONAL LIMITS APPLY BEFORE PROCESSES</text>
<text x="268.1" y="262.3">INTERPRET DIMENSIONS IN ACCORDANCE WITH</text>
<text x="320.3" y="258.9">CM</text>
<text x="268.3" y="264.7">ASME Y14.5M-1994</text>
<text x="268.3" y="267.4">REMOVE ALL BURRS AND SHARP EDGES</text>
<text x="320.3" y="269.8">Apprvd</text>
<text x="356.2" y="265.3">SIZE</text>
<text x="377.2" y="265.4">DWG NO</text>
<text x="415" y="265.1">REV</text>
<text x="268.3" y="270.6">PARENTHETICAL INFO FOR REF ONLY</text>
<text x="356.3" y="272.2">SCALE</text>
<text x="398.8" y="272.2">SHEET</text>
</g>
<g font-size="1.6" fill="#212142">
<text x="231.4" y="268.9">NEXT ASSY</text>
<text x="250.8" y="268.9">USED ON</text>
</g>
<text font-size="1.6" fill="#191924" x="5.8" y="276">SW-2012a</text>
<g font-size="1.4" fill="#212142">
<text x="214.7" y="264">THIRD ANGLE</text>
<text x="214.7" y="265.7">PROJECTION</text>
</g>
</svg>
